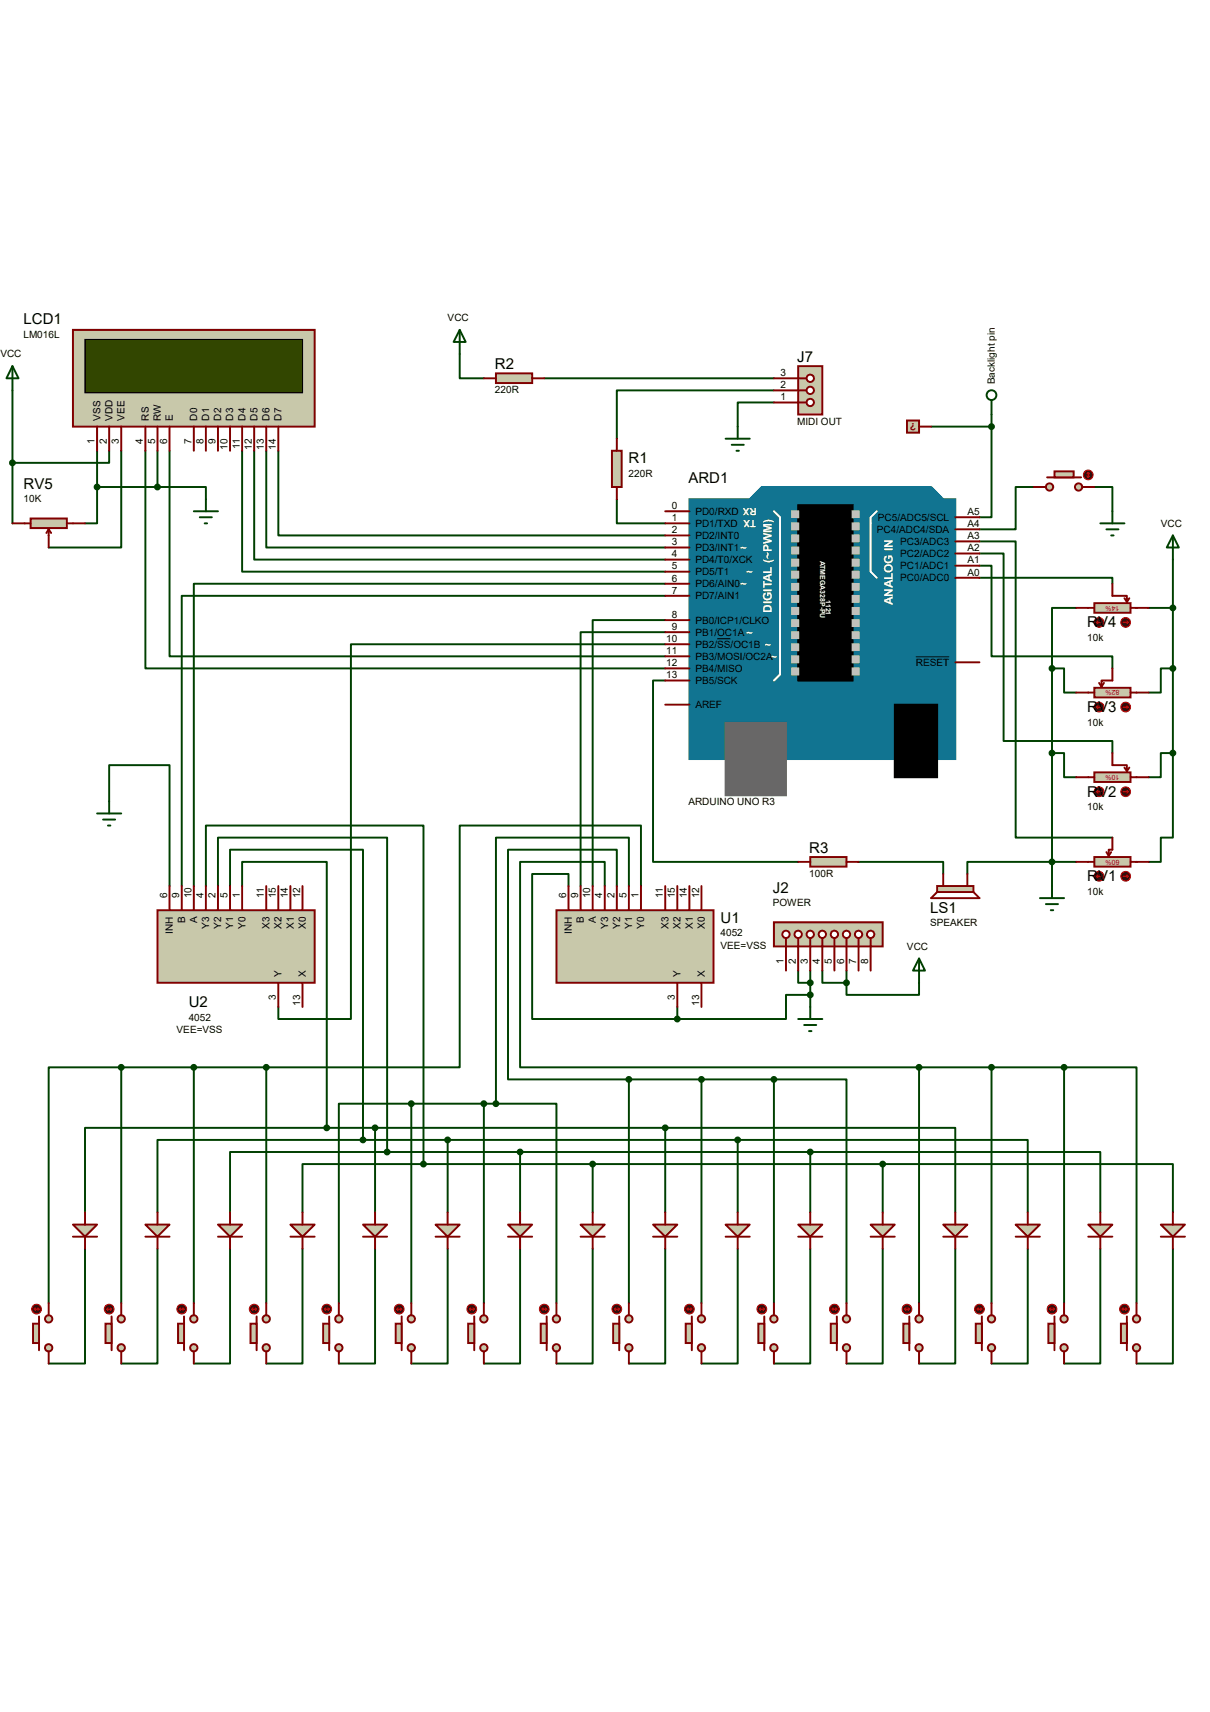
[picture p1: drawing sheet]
<svg xmlns="http://www.w3.org/2000/svg" width="210mm" height="297mm" viewBox="0 0 210 297" stroke-linecap="round" stroke-linejoin="round" font-family="sans-serif">
<g fill="none" stroke="#004000" stroke-width=".34">
<path d="M2.2 67.7v23.1M16.8 78.2v6.3M18.9 78.2v2.1h-16.7M21 78.2v16.8h-12.6M25.2 78.2v37.8h90.2M27.3 78.2v6.3M29.4 78.2v35.7h86M42 78.2v21h73.4M44.1 78.2v18.9h71.3M46.2 78.2v16.8h69.2M48.3 78.2v14.7h67.1M79.8 61.4v4.2h4.2"/>
<path d="M94.4 65.6h39.9M134.3 67.7h-27.3v8.4M134.3 69.8h-6.3v4.2M161.6 74h10.5M172.1 74v15.7h-2.1M172.1 71.9v2.1M16.8 84.5h18.9v2.1M16.8 84.5v6.3h-2M107 86.6v4.2h8.4M170 98.1h2.1v15.8h20.9v2.1M170 96h4.2v32.6h18.8v2.1M170 93.9h6.3v51.4h16.7"/>
<path d="M179.4 84.5h-3.1v7.3h-6.3M189.9 84.5h3.1v4.2M203.5 97.1v18.9M115.4 107.6h-12.6v46.1M115.4 109.7h-14.6v44M115.4 101.3h-81.8v52.4M115.4 103.4h-83.9v50.3M115.4 111.8h-54.5v65h-12.6v-2.1M115.4 118.1h-2.1v31.4h25.2M170 100.2h23v1.1M186.8 105.5h-4.2v10.5M199.3 105.5h4.2"/>
<path d="M18.9 139v-6.2h10.5v20.9M182.6 130.7v23M182.6 130.7h2.1v4.2h2.1M186.8 120.2h-2.1v-4.2h-2.1v14.7M199.3 120.2h2.1v-4.2h2.1v14.7M203.5 130.7h-2.1v4.2h-2.1M203.5 130.7v14.6h-2.1v4.2h-2.1M35.7 153.7v-10.5h37.8v58.8M37.8 153.7v-8.4h29.4v54.6M39.9 153.7v-6.3h23.1v50.4M42 153.7v-4.2h14.7v46.2M98.7 153.7v-2.1h-6.3v25.2h25.1"/>
<path d="M104.9 153.7v-4.2h-14.6v35.7h69.2M107 153.7v-6.3h-18.8v39.9h33.5M109.1 153.7v-8.4h-23v46.2M111.2 153.7v-10.5h-31.4v42h-33.6M149 149.5h14.7v2.1M186.8 149.5h-18.9v2.1M117.5 174.7v2.1M138.5 168.4v2.1h2.1M140.6 168.4v6.3M140.6 172.6h-4.2v4.2h-18.9M142.7 168.4v2.1h4.2M146.9 168.4v2.1"/>
<path d="M146.9 170.5v2.1h12.6v-2.1M21 185.2h-12.6v40.9M33.6 185.2h-12.6v40.9M46.2 185.2h-12.6v40.9M46.2 185.2v40.9M56.7 195.7h8.4M56.7 195.7h-41.9v14.7M63 197.8h-35.7v12.6M63 197.8h14.7M67.2 199.9h23.1M67.2 199.9h-27.3v10.5M71.4 191.5h-12.6v34.6"/>
<path d="M77.7 197.8v12.6M77.7 197.8h50.3v12.6M84 191.5v34.6M84 191.5h-12.6v34.6M84 191.5h2.1M86.1 191.5h10.5v34.6M109.1 187.3v38.8M115.4 195.7h-50.3v14.7M115.4 195.7h50.4v14.7M115.4 195.7v14.7M121.7 187.3v38.8M121.7 187.3h12.6"/>
<path d="M128 197.8h50.4v12.6M134.3 187.3h12.6v38.8M134.3 187.3v38.8M140.6 199.9h-50.3v10.5M140.6 199.9h50.3v10.5M140.6 199.9v10.5M172.1 185.2h12.6M172.1 185.2v40.9M172.1 185.2h-12.6v40.9M184.7 185.2v40.9M184.7 185.2h12.5v40.9M14.8 216.7v19.9h-6.4"/>
<path d="M27.3 216.7v19.9h-6.3M39.9 216.7v19.9h-6.3M52.5 216.7v19.9h-6.3M65.1 216.7v19.9h-6.3M73.5 202h-21v8.4M73.5 202h29.3M77.7 216.7v19.9h-6.3M90.3 216.7v19.9h-6.3M102.8 216.7v19.9h-6.2M102.8 202h50.4v8.4M102.8 202v8.4M115.4 216.7v19.9h-6.3"/>
<path d="M128 216.7v19.9h-6.3M140.6 216.7v19.9h-6.3M153.2 216.7v19.9h-6.3M153.2 202h50.3v8.4M165.8 216.7v19.9h-6.3M178.4 216.7v19.9h-6.3M190.9 216.7v19.9h-6.2M203.5 216.7v19.9h-6.3"/>
</g>
<g fill="#117491" stroke="#117491" stroke-width=".34">
<path d="M132.2 84.5h29.4l2.1 2.1h-33.6z"/>
<path d="M119.6 86.6h46.2v45.1h-46.2z"/>
</g>
<path d="M125.9 125.4h10.5v12.6h-10.5z" fill="#686767" stroke="#686767" stroke-width=".34"/>
<path d="M138.5 87.7h9.5v30.4h-9.5zM155.3 122.3h7.3v12.6h-7.3z" fill="#000" stroke="#000" stroke-width=".34"/>
<path d="M134.3 88.7l1.1 1v27.3l-1.1 1.1M152.1 88.7l-1 1v9.5l1 1" fill="none" stroke="#fff" stroke-width=".34"/>
<g fill="#c0c0c0" stroke="#c0c0c0" stroke-width=".34">
<path d="M137.5 116h1v1h-1z"/>
<path d="M137.5 113.9h1v1h-1z"/>
<path d="M137.5 111.8h1v1h-1z"/>
<path d="M137.5 109.7h1v1h-1z"/>
<path d="M137.5 107.6h1v1h-1z"/>
<path d="M137.5 105.5h1v1h-1z"/>
<path d="M137.5 103.4h1v1h-1z"/>
<path d="M137.5 101.3h1v1h-1z"/>
<path d="M137.5 99.2h1v1h-1z"/>
<path d="M137.5 97.1h1v1h-1z"/>
<path d="M137.5 95h1v1h-1z"/>
<path d="M137.5 92.9h1v1h-1z"/>
<path d="M137.5 90.8h1v1h-1z"/>
<path d="M137.5 88.7h1v1h-1z"/>
<path d="M148 116h1v1h-1z"/>
<path d="M148 113.9h1v1h-1z"/>
<path d="M148 111.8h1v1h-1z"/>
<path d="M148 109.7h1v1h-1z"/>
<path d="M148 107.6h1v1h-1z"/>
<path d="M148 105.5h1v1h-1z"/>
<path d="M148 103.4h1v1h-1z"/>
<path d="M148 101.3h1v1h-1z"/>
<path d="M148 99.2h1v1h-1z"/>
<path d="M148 97.1h1v1h-1z"/>
<path d="M148 95h1v1h-1z"/>
<path d="M148 92.9h1v1h-1z"/>
<path d="M148 90.8h1v1h-1z"/>
<path d="M148 88.7h1v1h-1z"/>
</g>
<g fill="none" stroke="#800000" stroke-width=".34">
<path d="M115.4 88.7h4.2M115.4 90.8h4.2M115.4 92.9h4.2M115.4 95h4.2M115.4 97.1h4.2M115.4 99.2h4.2M165.8 89.7h4.2M165.8 91.8h4.2M165.8 93.9h4.2M165.8 96h4.2M165.8 98.1h4.2M115.4 101.3h4.2"/>
<path d="M115.4 103.4h4.2M115.4 107.6h4.2M115.4 109.7h4.2M115.4 111.8h4.2M115.4 113.9h4.2M115.4 116h4.2M115.4 118.1h4.2M165.8 100.2h4.2M165.8 114.9h4.2M115.4 122.3h4.2"/>
</g>
<path d="M124.4 110.8h2.4M158.9 114h5.8" fill="none" stroke="#000" stroke-width=".17"/>
<path d="M96.6 157.9h27.2v12.6h-27.2z" fill="#c8c8aa" stroke="#800000" stroke-width=".34"/>
<g fill="none" stroke="#800000" stroke-width=".34">
<path d="M98.7 153.7v4.2M100.8 153.7v4.2M102.8 153.7v4.2M104.9 153.7v4.2M107 153.7v4.2M109.1 153.7v4.2M111.2 153.7v4.2M115.4 153.7v4.2M117.5 153.7v4.2M119.6 153.7v4.2M121.7 153.7v4.2M117.5 170.5v4.2"/>
<path d="M121.7 170.5v4.2"/>
</g>
<path d="M27.3 157.9h27.3v12.6h-27.3z" fill="#c8c8aa" stroke="#800000" stroke-width=".34"/>
<g fill="none" stroke="#800000" stroke-width=".34">
<path d="M29.4 153.7v4.2M31.5 153.7v4.2M33.6 153.7v4.2M35.7 153.7v4.2M37.8 153.7v4.2M39.9 153.7v4.2M42 153.7v4.2M46.2 153.7v4.2M48.3 153.7v4.2M50.4 153.7v4.2M52.5 153.7v4.2M48.3 170.5v4.2"/>
<path d="M52.5 170.5v4.2"/>
</g>
<path d="M106.2 78.2h1.7v6.3h-1.7z" fill="#c8c8aa" stroke="#800000" stroke-width=".34"/>
<path d="M107 76.1v2.1M107 84.5v2.1" fill="none" stroke="#800000" stroke-width=".34"/>
<path d="M86.1 64.8h6.3v1.7h-6.3z" fill="#c8c8aa" stroke="#800000" stroke-width=".34"/>
<path d="M84 65.6h2.1M92.4 65.6h2" fill="none" stroke="#800000" stroke-width=".34"/>
<path d="M134.3 160h18.9v4.2h-18.9z" fill="#c8c8aa" stroke="#800000" stroke-width=".34"/>
<path d="M136.4 162.8v1.4" fill="none" stroke="#800000" stroke-width=".34"/>
<circle cx="136.4" cy="162.1" r=".64" fill="#fff" stroke="#800000" stroke-width=".34"/>
<path d="M138.5 162.8v1.4" fill="none" stroke="#800000" stroke-width=".34"/>
<circle cx="138.5" cy="162.1" r=".64" fill="#fff" stroke="#800000" stroke-width=".34"/>
<path d="M140.6 162.8v1.4" fill="none" stroke="#800000" stroke-width=".34"/>
<circle cx="140.6" cy="162.1" r=".64" fill="#fff" stroke="#800000" stroke-width=".34"/>
<path d="M142.7 162.8v1.4" fill="none" stroke="#800000" stroke-width=".34"/>
<circle cx="142.7" cy="162.1" r=".64" fill="#fff" stroke="#800000" stroke-width=".34"/>
<path d="M144.8 162.8v1.4" fill="none" stroke="#800000" stroke-width=".34"/>
<circle cx="144.8" cy="162.1" r=".64" fill="#fff" stroke="#800000" stroke-width=".34"/>
<path d="M146.9 162.8v1.4" fill="none" stroke="#800000" stroke-width=".34"/>
<circle cx="146.9" cy="162.1" r=".64" fill="#fff" stroke="#800000" stroke-width=".34"/>
<path d="M149 162.8v1.4" fill="none" stroke="#800000" stroke-width=".34"/>
<circle cx="149" cy="162.1" r=".64" fill="#fff" stroke="#800000" stroke-width=".34"/>
<path d="M151.1 162.8v1.4" fill="none" stroke="#800000" stroke-width=".34"/>
<circle cx="151.1" cy="162.1" r=".64" fill="#fff" stroke="#800000" stroke-width=".34"/>
<path d="M136.4 164.2v4.2M138.5 164.2v4.2M140.6 164.2v4.2M142.7 164.2v4.2M144.8 164.2v4.2M146.9 164.2v4.2M149 164.2v4.2M151.1 164.2v4.2" fill="none" stroke="#800000" stroke-width=".34"/>
<path d="M5.3 90h6.3v1.6h-6.3z" fill="#c8c8aa" stroke="#800000" stroke-width=".34"/>
<path d="M2.2 90.8h3.1M8.4 91.8l-.4 .7M8.4 91.8l.5 .7M8.4 91.8v3.2M11.6 90.8h3.2" fill="none" stroke="#800000" stroke-width=".34"/>
<path d="M2.2 63.5v4.2M2.2 63.5l1 2.1h-2.1zM18.9 139v2.1M16.8 141.1h4.2M17.9 142.2h2.1M18.7 143.2h.5" fill="none" stroke="#004000" stroke-width=".34"/>
<path d="M189.9 104.6h6.3v1.7h-6.3z" fill="#c8c8aa" stroke="#800000" stroke-width=".34"/>
<path d="M186.8 105.5h3.1M193 101.3v2.1h2.6v1M195.1 103.8l.5 .6M196 103.8l-.4 .6M196.2 105.5h3.1" fill="none" stroke="#800000" stroke-width=".34"/>
<circle cx="190.7" cy="108" r=".85" fill="#400000" stroke="#f00" stroke-width=".17"/>
<path d="M190.3 108l.2 .2M190.3 108h.9M190.5 107.8l-.2 .2" fill="none" stroke="#f00" stroke-width=".17"/>
<circle cx="195.3" cy="108" r=".85" fill="#400000" stroke="#f00" stroke-width=".17"/>
<path d="M194.9 108h.9M195.6 107.8l.2 .2M195.8 108l-.2 .2" fill="none" stroke="#f00" stroke-width=".17"/>
<path d="M189.9 119.3h6.3v1.7h-6.3z" fill="#c8c8aa" stroke="#800000" stroke-width=".34"/>
<path d="M190.7 118.5l.5 .6M191.6 118.5l-.4 .6M193 116v2.1h-1.8v1M186.8 120.2h3.1M196.2 120.2h3.1" fill="none" stroke="#800000" stroke-width=".34"/>
<circle cx="190.7" cy="122.7" r=".85" fill="#400000" stroke="#f00" stroke-width=".17"/>
<path d="M190.3 122.7l.2 .2M190.3 122.7h.9M190.5 122.5l-.2 .2" fill="none" stroke="#f00" stroke-width=".17"/>
<circle cx="195.3" cy="122.7" r=".85" fill="#400000" stroke="#f00" stroke-width=".17"/>
<path d="M194.9 122.7h.9M195.6 122.5l.2 .2M195.8 122.7l-.2 .2" fill="none" stroke="#f00" stroke-width=".17"/>
<path d="M189.9 134h6.3v1.7h-6.3z" fill="#c8c8aa" stroke="#800000" stroke-width=".34"/>
<path d="M186.8 134.9h3.1M193 130.7v2.1h2.6v1M195.1 133.2l.5 .6M196 133.2l-.4 .6M196.2 134.9h3.1" fill="none" stroke="#800000" stroke-width=".34"/>
<circle cx="190.7" cy="137.4" r=".85" fill="#400000" stroke="#f00" stroke-width=".17"/>
<path d="M190.3 137.4l.2 .2M190.3 137.4h.9M190.5 137.2l-.2 .2" fill="none" stroke="#f00" stroke-width=".17"/>
<circle cx="195.3" cy="137.4" r=".85" fill="#400000" stroke="#f00" stroke-width=".17"/>
<path d="M194.9 137.4h.9M195.6 137.2l.2 .2M195.8 137.4l-.2 .2" fill="none" stroke="#f00" stroke-width=".17"/>
<path d="M189.9 148.7h6.3v1.7h-6.3z" fill="#c8c8aa" stroke="#800000" stroke-width=".34"/>
<path d="M186.8 149.5h3.1M192 147.8l.4 .7M192.8 147.8l-.4 .7M193 145.3v2.1h-.6v1.1M196.2 149.5h3.1" fill="none" stroke="#800000" stroke-width=".34"/>
<circle cx="190.7" cy="152" r=".85" fill="#400000" stroke="#f00" stroke-width=".17"/>
<path d="M190.3 152l.2 .3M190.3 152h.9M190.5 151.8l-.2 .2" fill="none" stroke="#f00" stroke-width=".17"/>
<circle cx="195.3" cy="152" r=".85" fill="#400000" stroke="#f00" stroke-width=".17"/>
<path d="M194.9 152h.9M195.6 151.8l.2 .2M195.8 152l-.2 .3" fill="none" stroke="#f00" stroke-width=".17"/>
<path d="M203.5 92.9v4.2M203.5 92.9l1.1 2.1h-2.1zM180.5 155.8h4.2M181.5 156.9h2.1M182.4 157.9h.4M182.6 153.7v2.1M138.5 176.8h4.2M139.6 177.8h2M140.4 178.9h.4M140.6 174.7v2.1M159.5 166.3l1 2.1h-2.1zM159.5 166.3v4.2" fill="none" stroke="#004000" stroke-width=".34"/>
<g fill="#004000" stroke="#004000" stroke-width=".34">
<circle cx="182.6" cy="116" r=".43"/>
<circle cx="182.6" cy="130.7" r=".43"/>
<circle cx="203.5" cy="116" r=".43"/>
<circle cx="203.5" cy="130.7" r=".43"/>
<circle cx="140.6" cy="170.5" r=".43"/>
<circle cx="146.9" cy="170.5" r=".43"/>
</g>
<path d="M138.5 63.5h4.2v8.4h-4.2z" fill="#c8c8aa" stroke="#800000" stroke-width=".34"/>
<path d="M138.5 69.8h1.5" fill="none" stroke="#800000" stroke-width=".34"/>
<circle cx="140.6" cy="69.8" r=".64" fill="#fff" stroke="#800000" stroke-width=".34"/>
<path d="M138.5 67.7h1.5" fill="none" stroke="#800000" stroke-width=".34"/>
<circle cx="140.6" cy="67.7" r=".64" fill="#fff" stroke="#800000" stroke-width=".34"/>
<path d="M138.5 65.6h1.5" fill="none" stroke="#800000" stroke-width=".34"/>
<circle cx="140.6" cy="65.6" r=".64" fill="#fff" stroke="#800000" stroke-width=".34"/>
<path d="M134.3 69.8h4.2M134.3 67.7h4.2M134.3 65.6h4.2" fill="none" stroke="#800000" stroke-width=".34"/>
<path d="M140.6 148.7h6.3v1.7h-6.3z" fill="#c8c8aa" stroke="#800000" stroke-width=".34"/>
<path d="M138.5 149.5h2.1M146.9 149.5h2.1" fill="none" stroke="#800000" stroke-width=".34"/>
<path d="M79.8 57.2l1 2.1h-2.1zM79.8 57.2v4.2M33.6 88.7h4.2M34.7 89.7h2.1M35.5 90.8h.4M35.7 86.6v2.1" fill="none" stroke="#004000" stroke-width=".34"/>
<g fill="#004000" stroke="#004000" stroke-width=".34">
<circle cx="182.6" cy="149.5" r=".43"/>
<circle cx="203.5" cy="105.5" r=".43"/>
</g>
<path d="M12.7 57.2h41.9v16.8h-41.9z" fill="#c8c8aa" stroke="#800000" stroke-width=".34"/>
<path d="M14.8 58.9h37.7v9.2h-37.7z" fill="#324600" stroke="#000" stroke-width=".21"/>
<g fill="none" stroke="#800000" stroke-width=".34">
<path d="M16.8 74v4.2M18.9 74v4.2M21 74v4.2M25.2 74v4.2M27.3 74v4.2M29.4 74v4.2M33.6 74v4.2M35.7 74v4.2M37.8 74v4.2M39.9 74v4.2M42 74v4.2M44.1 74v4.2"/>
<path d="M46.2 74v4.2M48.3 74v4.2"/>
</g>
<g fill="#004000" stroke="#004000" stroke-width=".34">
<circle cx="27.3" cy="84.5" r=".43"/>
<circle cx="16.8" cy="84.5" r=".43"/>
<circle cx="2.2" cy="80.3" r=".43"/>
</g>
<path d="M125.9 76.1h4.2M127 77.2h2.1M127.8 78.2h.4M128 74v2.1" fill="none" stroke="#004000" stroke-width=".34"/>
<path d="M162.6 153.7h6.3v1.1h-6.3z" fill="#c8c8aa" stroke="#800000" stroke-width=".34"/>
<path d="M162.6 154.8l-1 1h8.4l-1.1-1M163.7 151.6v2.1M167.9 151.6v2.1" fill="none" stroke="#800000" stroke-width=".34"/>
<g fill="#c8c8aa" stroke="#800000" stroke-width=".34">
<circle cx="8.4" cy="228.8" r=".64"/>
<circle cx="8.4" cy="233.8" r=".64"/>
</g>
<path d="M6.8 228.4v5.9" fill="none" stroke="#800000" stroke-width=".34"/>
<path d="M5.7 229.7h1.1v3.3h-1.1z" fill="#c8c8aa" stroke="#800000" stroke-width=".34"/>
<path d="M8.4 226.1v2.1M8.4 234.5v2.1" fill="none" stroke="#800000" stroke-width=".34"/>
<circle cx="6.3" cy="227.1" r=".85" fill="#400000" stroke="#f00" stroke-width=".17"/>
<path d="M5.9 227.1h.9M6.1 226.9l-.2 .2 .2 .3M6.6 226.9l.2 .2M6.8 227.1l-.2 .3" fill="none" stroke="#f00" stroke-width=".17"/>
<g fill="#c8c8aa" stroke="#800000" stroke-width=".34">
<circle cx="21" cy="228.8" r=".64"/>
<circle cx="21" cy="233.8" r=".64"/>
</g>
<path d="M19.4 228.4v5.9" fill="none" stroke="#800000" stroke-width=".34"/>
<path d="M18.3 229.7h1.1v3.3h-1.1z" fill="#c8c8aa" stroke="#800000" stroke-width=".34"/>
<path d="M21 226.1v2.1M21 234.5v2.1" fill="none" stroke="#800000" stroke-width=".34"/>
<circle cx="18.9" cy="227.1" r=".85" fill="#400000" stroke="#f00" stroke-width=".17"/>
<path d="M18.5 227.1h.9M18.7 226.9l-.2 .2 .2 .3M19.2 226.9l.2 .2M19.4 227.1l-.2 .3" fill="none" stroke="#f00" stroke-width=".17"/>
<g fill="#c8c8aa" stroke="#800000" stroke-width=".34">
<circle cx="33.6" cy="228.8" r=".64"/>
<circle cx="33.6" cy="233.8" r=".64"/>
</g>
<path d="M31.9 228.4v5.9" fill="none" stroke="#800000" stroke-width=".34"/>
<path d="M30.9 229.7h1v3.3h-1z" fill="#c8c8aa" stroke="#800000" stroke-width=".34"/>
<path d="M33.6 226.1v2.1M33.6 234.5v2.1" fill="none" stroke="#800000" stroke-width=".34"/>
<circle cx="31.5" cy="227.1" r=".85" fill="#400000" stroke="#f00" stroke-width=".17"/>
<path d="M31.1 227.1h.8M31.3 226.9l-.2 .2 .2 .3M31.7 226.9l.2 .2M31.9 227.1l-.2 .3" fill="none" stroke="#f00" stroke-width=".17"/>
<g fill="#c8c8aa" stroke="#800000" stroke-width=".34">
<circle cx="46.2" cy="228.8" r=".64"/>
<circle cx="46.2" cy="233.8" r=".64"/>
</g>
<path d="M44.5 228.4v5.9" fill="none" stroke="#800000" stroke-width=".34"/>
<path d="M43.5 229.7h1v3.3h-1z" fill="#c8c8aa" stroke="#800000" stroke-width=".34"/>
<path d="M46.2 226.1v2.1M46.2 234.5v2.1" fill="none" stroke="#800000" stroke-width=".34"/>
<circle cx="44.1" cy="227.1" r=".85" fill="#400000" stroke="#f00" stroke-width=".17"/>
<path d="M43.7 227.1h.8M43.9 226.9l-.2 .2 .2 .3M44.3 226.9l.2 .2M44.5 227.1l-.2 .3" fill="none" stroke="#f00" stroke-width=".17"/>
<g fill="#c8c8aa" stroke="#800000" stroke-width=".34">
<circle cx="58.8" cy="228.8" r=".64"/>
<circle cx="58.8" cy="233.8" r=".64"/>
</g>
<path d="M57.1 228.4v5.9" fill="none" stroke="#800000" stroke-width=".34"/>
<path d="M56.1 229.7h1v3.3h-1z" fill="#c8c8aa" stroke="#800000" stroke-width=".34"/>
<path d="M58.8 226.1v2.1M58.8 234.5v2.1" fill="none" stroke="#800000" stroke-width=".34"/>
<circle cx="56.7" cy="227.1" r=".85" fill="#400000" stroke="#f00" stroke-width=".17"/>
<path d="M56.3 227.1h.8M56.5 226.9l-.2 .2 .2 .3M56.9 226.9l.2 .2M57.1 227.1l-.2 .3" fill="none" stroke="#f00" stroke-width=".17"/>
<g fill="#c8c8aa" stroke="#800000" stroke-width=".34">
<circle cx="71.4" cy="228.8" r=".64"/>
<circle cx="71.4" cy="233.8" r=".64"/>
</g>
<path d="M69.7 228.4v5.9" fill="none" stroke="#800000" stroke-width=".34"/>
<path d="M68.7 229.7h1v3.3h-1z" fill="#c8c8aa" stroke="#800000" stroke-width=".34"/>
<path d="M71.4 226.1v2.1M71.4 234.5v2.1" fill="none" stroke="#800000" stroke-width=".34"/>
<circle cx="69.3" cy="227.1" r=".85" fill="#400000" stroke="#f00" stroke-width=".17"/>
<path d="M68.9 227.1h.8M69.1 226.9l-.2 .2 .2 .3M69.5 226.9l.2 .2M69.7 227.1l-.2 .3" fill="none" stroke="#f00" stroke-width=".17"/>
<g fill="#c8c8aa" stroke="#800000" stroke-width=".34">
<circle cx="84" cy="228.8" r=".64"/>
<circle cx="84" cy="233.8" r=".64"/>
</g>
<path d="M82.3 228.4v5.9" fill="none" stroke="#800000" stroke-width=".34"/>
<path d="M81.2 229.7h1.1v3.3h-1.1z" fill="#c8c8aa" stroke="#800000" stroke-width=".34"/>
<path d="M84 226.1v2.1M84 234.5v2.1" fill="none" stroke="#800000" stroke-width=".34"/>
<circle cx="81.9" cy="227.1" r=".85" fill="#400000" stroke="#f00" stroke-width=".17"/>
<path d="M81.4 227.1h.9M81.7 226.9l-.3 .2 .3 .3M82.1 226.9l.2 .2M82.3 227.1l-.2 .3" fill="none" stroke="#f00" stroke-width=".17"/>
<g fill="#c8c8aa" stroke="#800000" stroke-width=".34">
<circle cx="96.6" cy="228.8" r=".64"/>
<circle cx="96.6" cy="233.8" r=".64"/>
</g>
<path d="M94.9 228.4v5.9" fill="none" stroke="#800000" stroke-width=".34"/>
<path d="M93.8 229.7h1.1v3.3h-1.1z" fill="#c8c8aa" stroke="#800000" stroke-width=".34"/>
<path d="M96.6 226.1v2.1M96.6 234.5v2.1" fill="none" stroke="#800000" stroke-width=".34"/>
<circle cx="94.4" cy="227.1" r=".85" fill="#400000" stroke="#f00" stroke-width=".17"/>
<path d="M94 227.1h.9M94.3 226.9l-.3 .2 .3 .3M94.7 226.9l.2 .2M94.9 227.1l-.2 .3" fill="none" stroke="#f00" stroke-width=".17"/>
<g fill="#c8c8aa" stroke="#800000" stroke-width=".34">
<circle cx="109.1" cy="228.8" r=".64"/>
<circle cx="109.1" cy="233.8" r=".64"/>
</g>
<path d="M107.5 228.4v5.9" fill="none" stroke="#800000" stroke-width=".34"/>
<path d="M106.4 229.7h1.1v3.3h-1.1z" fill="#c8c8aa" stroke="#800000" stroke-width=".34"/>
<path d="M109.1 226.1v2.1M109.1 234.5v2.1" fill="none" stroke="#800000" stroke-width=".34"/>
<circle cx="107" cy="227.1" r=".85" fill="#400000" stroke="#f00" stroke-width=".17"/>
<path d="M106.6 227.1h.9M106.8 226.9l-.2 .2 .2 .3M107.3 226.9l.2 .2M107.5 227.1l-.2 .3" fill="none" stroke="#f00" stroke-width=".17"/>
<g fill="#c8c8aa" stroke="#800000" stroke-width=".34">
<circle cx="121.7" cy="228.8" r=".64"/>
<circle cx="121.7" cy="233.8" r=".64"/>
</g>
<path d="M120.1 228.4v5.9" fill="none" stroke="#800000" stroke-width=".34"/>
<path d="M119 229.7h1.1v3.3h-1.1z" fill="#c8c8aa"/>
<path d="M119 229.7h1.1v3.3h-1.1zM121.7 226.1v2.1M121.7 234.5v2.1" fill="none" stroke="#800000" stroke-width=".34"/>
<circle cx="119.6" cy="227.1" r=".85" fill="#400000" stroke="#f00" stroke-width=".17"/>
<path d="M119.2 227.1h.9M119.4 226.9l-.2 .2 .2 .3M119.8 226.9l.3 .2M120.1 227.1l-.3 .3" fill="none" stroke="#f00" stroke-width=".17"/>
<g fill="#c8c8aa" stroke="#800000" stroke-width=".34">
<circle cx="134.3" cy="228.8" r=".64"/>
<circle cx="134.3" cy="233.8" r=".64"/>
</g>
<path d="M132.6 228.4v5.9" fill="none" stroke="#800000" stroke-width=".34"/>
<path d="M131.6 229.7h1v3.3h-1z" fill="#c8c8aa" stroke="#800000" stroke-width=".34"/>
<path d="M134.3 226.1v2.1M134.3 234.5v2.1" fill="none" stroke="#800000" stroke-width=".34"/>
<circle cx="132.2" cy="227.1" r=".85" fill="#400000" stroke="#f00" stroke-width=".17"/>
<path d="M131.8 227.1h.8M132 226.9l-.2 .2 .2 .3M132.4 226.9l.2 .2M132.6 227.1l-.2 .3" fill="none" stroke="#f00" stroke-width=".17"/>
<g fill="#c8c8aa" stroke="#800000" stroke-width=".34">
<circle cx="146.9" cy="228.8" r=".64"/>
<circle cx="146.9" cy="233.8" r=".64"/>
</g>
<path d="M145.2 228.4v5.9" fill="none" stroke="#800000" stroke-width=".34"/>
<path d="M144.2 229.7h1v3.3h-1z" fill="#c8c8aa" stroke="#800000" stroke-width=".34"/>
<path d="M146.9 226.1v2.1M146.9 234.5v2.1" fill="none" stroke="#800000" stroke-width=".34"/>
<circle cx="144.8" cy="227.1" r=".85" fill="#400000" stroke="#f00" stroke-width=".17"/>
<path d="M144.4 227.1h.8M144.6 226.9l-.2 .2 .2 .3M145 226.9l.2 .2M145.2 227.1l-.2 .3" fill="none" stroke="#f00" stroke-width=".17"/>
<g fill="#c8c8aa" stroke="#800000" stroke-width=".34">
<circle cx="159.5" cy="228.8" r=".64"/>
<circle cx="159.5" cy="233.8" r=".64"/>
</g>
<path d="M157.8 228.4v5.9" fill="none" stroke="#800000" stroke-width=".34"/>
<path d="M156.8 229.7h1v3.3h-1z" fill="#c8c8aa" stroke="#800000" stroke-width=".34"/>
<path d="M159.5 226.1v2.1M159.5 234.5v2.1" fill="none" stroke="#800000" stroke-width=".34"/>
<circle cx="157.4" cy="227.1" r=".85" fill="#400000" stroke="#f00" stroke-width=".17"/>
<path d="M157 227.1h.8M157.2 226.9l-.2 .2 .2 .3M157.6 226.9l.2 .2M157.8 227.1l-.2 .3" fill="none" stroke="#f00" stroke-width=".17"/>
<g fill="#c8c8aa" stroke="#800000" stroke-width=".34">
<circle cx="172.1" cy="228.8" r=".64"/>
<circle cx="172.1" cy="233.8" r=".64"/>
</g>
<path d="M170.4 228.4v5.9" fill="none" stroke="#800000" stroke-width=".34"/>
<path d="M169.3 229.7h1.1v3.3h-1.1z" fill="#c8c8aa" stroke="#800000" stroke-width=".34"/>
<path d="M172.1 226.1v2.1M172.1 234.5v2.1" fill="none" stroke="#800000" stroke-width=".34"/>
<circle cx="170" cy="227.1" r=".85" fill="#400000" stroke="#f00" stroke-width=".17"/>
<path d="M169.5 227.1h.9M169.8 226.9l-.3 .2 .3 .3M170.2 226.9l.2 .2M170.4 227.1l-.2 .3" fill="none" stroke="#f00" stroke-width=".17"/>
<g fill="#c8c8aa" stroke="#800000" stroke-width=".34">
<circle cx="184.7" cy="228.8" r=".64"/>
<circle cx="184.7" cy="233.8" r=".64"/>
</g>
<path d="M183 228.4v5.9" fill="none" stroke="#800000" stroke-width=".34"/>
<path d="M181.9 229.7h1.1v3.3h-1.1z" fill="#c8c8aa" stroke="#800000" stroke-width=".34"/>
<path d="M184.7 226.1v2.1M184.7 234.5v2.1" fill="none" stroke="#800000" stroke-width=".34"/>
<circle cx="182.6" cy="227.1" r=".85" fill="#400000" stroke="#f00" stroke-width=".17"/>
<path d="M182.1 227.1h.9M182.4 226.9l-.3 .2 .3 .3M182.8 226.9l.2 .2M183 227.1l-.2 .3" fill="none" stroke="#f00" stroke-width=".17"/>
<g fill="#c8c8aa" stroke="#800000" stroke-width=".34">
<circle cx="197.2" cy="228.8" r=".64"/>
<circle cx="197.2" cy="233.8" r=".64"/>
</g>
<path d="M195.6 228.4v5.9" fill="none" stroke="#800000" stroke-width=".34"/>
<path d="M194.5 229.7h1.1v3.3h-1.1z" fill="#c8c8aa" stroke="#800000" stroke-width=".34"/>
<path d="M197.2 226.1v2.1M197.2 234.5v2.1" fill="none" stroke="#800000" stroke-width=".34"/>
<circle cx="195.1" cy="227.1" r=".85" fill="#400000" stroke="#f00" stroke-width=".17"/>
<path d="M194.7 227.1h.9M194.9 226.9l-.2 .2 .2 .3M195.3 226.9l.3 .2M195.6 227.1l-.3 .3" fill="none" stroke="#f00" stroke-width=".17"/>
<g fill="#004000" stroke="#004000" stroke-width=".34">
<circle cx="21" cy="185.2" r=".43"/>
<circle cx="33.6" cy="185.2" r=".43"/>
<circle cx="46.2" cy="185.2" r=".43"/>
<circle cx="71.4" cy="191.5" r=".43"/>
<circle cx="84" cy="191.5" r=".43"/>
<circle cx="109.1" cy="187.3" r=".43"/>
<circle cx="121.7" cy="187.3" r=".43"/>
<circle cx="134.3" cy="187.3" r=".43"/>
<circle cx="117.5" cy="176.8" r=".43"/>
<circle cx="140.6" cy="172.6" r=".43"/>
<circle cx="159.5" cy="185.2" r=".43"/>
<circle cx="172.1" cy="185.2" r=".43"/>
<circle cx="184.7" cy="185.2" r=".43"/>
</g>
<path d="M12.7 212.5h4.1l-2 2.1z" fill="#c8c8aa" stroke="#800000" stroke-width=".34"/>
<path d="M12.7 214.6h4.1M14.8 210.4v2.1M14.8 214.6v2.1" fill="none" stroke="#800000" stroke-width=".34"/>
<path d="M25.2 212.5h4.2l-2.1 2.1z" fill="#c8c8aa" stroke="#800000" stroke-width=".34"/>
<path d="M25.2 214.6h4.2M27.3 210.4v2.1M27.3 214.6v2.1" fill="none" stroke="#800000" stroke-width=".34"/>
<path d="M37.8 212.5h4.2l-2.1 2.1z" fill="#c8c8aa" stroke="#800000" stroke-width=".34"/>
<path d="M37.8 214.6h4.2M39.9 210.4v2.1M39.9 214.6v2.1" fill="none" stroke="#800000" stroke-width=".34"/>
<path d="M50.4 212.5h4.2l-2.1 2.1z" fill="#c8c8aa" stroke="#800000" stroke-width=".34"/>
<path d="M50.4 214.6h4.2M52.5 210.4v2.1M52.5 214.6v2.1" fill="none" stroke="#800000" stroke-width=".34"/>
<path d="M63 212.5h4.2l-2.1 2.1z" fill="#c8c8aa" stroke="#800000" stroke-width=".34"/>
<path d="M63 214.6h4.2M65.1 210.4v2.1M65.1 214.6v2.1" fill="none" stroke="#800000" stroke-width=".34"/>
<path d="M75.6 212.5h4.2l-2.1 2.1z" fill="#c8c8aa" stroke="#800000" stroke-width=".34"/>
<path d="M75.6 214.6h4.2M77.7 210.4v2.1M77.7 214.6v2.1" fill="none" stroke="#800000" stroke-width=".34"/>
<path d="M88.2 212.5h4.2l-2.1 2.1z" fill="#c8c8aa" stroke="#800000" stroke-width=".34"/>
<path d="M88.2 214.6h4.2M90.3 210.4v2.1M90.3 214.6v2.1" fill="none" stroke="#800000" stroke-width=".34"/>
<path d="M100.8 212.5h4.1l-2.1 2.1z" fill="#c8c8aa" stroke="#800000" stroke-width=".34"/>
<path d="M100.8 214.6h4.1M102.8 210.4v2.1M102.8 214.6v2.1" fill="none" stroke="#800000" stroke-width=".34"/>
<path d="M113.3 212.5h4.2l-2.1 2.1z" fill="#c8c8aa" stroke="#800000" stroke-width=".34"/>
<path d="M113.3 214.6h4.2M115.4 210.4v2.1M115.4 214.6v2.1" fill="none" stroke="#800000" stroke-width=".34"/>
<path d="M125.9 212.5h4.2l-2.1 2.1z" fill="#c8c8aa" stroke="#800000" stroke-width=".34"/>
<path d="M125.9 214.6h4.2M128 210.4v2.1M128 214.6v2.1" fill="none" stroke="#800000" stroke-width=".34"/>
<path d="M138.5 212.5h4.2l-2.1 2.1z" fill="#c8c8aa" stroke="#800000" stroke-width=".34"/>
<path d="M138.5 214.6h4.2M140.6 210.4v2.1M140.6 214.6v2.1" fill="none" stroke="#800000" stroke-width=".34"/>
<path d="M151.1 212.5h4.2l-2.1 2.1z" fill="#c8c8aa" stroke="#800000" stroke-width=".34"/>
<path d="M151.1 214.6h4.2M153.2 210.4v2.1M153.2 214.6v2.1" fill="none" stroke="#800000" stroke-width=".34"/>
<path d="M163.7 212.5h4.2l-2.1 2.1z" fill="#c8c8aa" stroke="#800000" stroke-width=".34"/>
<path d="M163.7 214.6h4.2M165.8 210.4v2.1M165.8 214.6v2.1" fill="none" stroke="#800000" stroke-width=".34"/>
<path d="M176.3 212.5h4.2l-2.1 2.1z" fill="#c8c8aa" stroke="#800000" stroke-width=".34"/>
<path d="M176.3 214.6h4.2M178.4 210.4v2.1M178.4 214.6v2.1" fill="none" stroke="#800000" stroke-width=".34"/>
<path d="M188.8 212.5h4.2l-2.1 2.1z" fill="#c8c8aa" stroke="#800000" stroke-width=".34"/>
<path d="M188.8 214.6h4.2M190.9 210.4v2.1M190.9 214.6v2.1" fill="none" stroke="#800000" stroke-width=".34"/>
<path d="M201.4 212.5h4.2l-2.1 2.1z" fill="#c8c8aa" stroke="#800000" stroke-width=".34"/>
<path d="M201.4 214.6h4.2M203.5 210.4v2.1M203.5 214.6v2.1" fill="none" stroke="#800000" stroke-width=".34"/>
<g fill="#004000" stroke="#004000" stroke-width=".34">
<circle cx="65.1" cy="195.7" r=".43"/>
<circle cx="115.4" cy="195.7" r=".43"/>
<circle cx="128" cy="197.8" r=".43"/>
<circle cx="77.7" cy="197.8" r=".43"/>
<circle cx="90.3" cy="199.9" r=".43"/>
<circle cx="140.6" cy="199.9" r=".43"/>
<circle cx="153.2" cy="202" r=".43"/>
<circle cx="102.8" cy="202" r=".43"/>
<circle cx="56.7" cy="195.7" r=".43"/>
<circle cx="63" cy="197.8" r=".43"/>
<circle cx="67.2" cy="199.9" r=".43"/>
<circle cx="73.5" cy="202" r=".43"/>
<circle cx="86.1" cy="191.5" r=".43"/>
</g>
<g fill="#c8c8aa" stroke="#800000" stroke-width=".34">
<circle cx="187.2" cy="84.5" r=".64"/>
<circle cx="182.1" cy="84.5" r=".64"/>
</g>
<path d="M181.7 82.8h5.9" fill="none" stroke="#800000" stroke-width=".34"/>
<path d="M183 81.8h3.3v1h-3.3z" fill="#c8c8aa" stroke="#800000" stroke-width=".34"/>
<path d="M179.4 84.5h2.1M187.8 84.5h2.1" fill="none" stroke="#800000" stroke-width=".34"/>
<circle cx="188.8" cy="82.4" r=".85" fill="#400000" stroke="#f00" stroke-width=".17"/>
<path d="M188.6 82.6l.2 .2M188.6 82.2l.2-.2 .3 .2M188.8 82v.8M189.1 82.6l-.3 .2" fill="none" stroke="#f00" stroke-width=".17"/>
<g fill="none" stroke="#004000" stroke-width=".34">
<path d="M172.1 69.4v2.5M190.9 90.8h4.2M192 91.8h2.1M192.8 92.9h.5M193 88.7v2.1"/>
<circle cx="172.1" cy="68.6" r=".85"/>
</g>
<path d="M157.4 73h2.1v2.1h-2.1z" fill="#c8c8aa" stroke="#800000" stroke-width=".34"/>
<path d="M159.5 74h2.1" fill="none" stroke="#800000" stroke-width=".34"/>
<circle cx="172.1" cy="74" r=".43" fill="#004000" stroke="#004000" stroke-width=".34"/>
<g font-size="2.6">
<text x="4.1" y="56.3">LCD1</text>
<text x="85.9" y="64.1">R2</text>
<text x="138.3" y="62.8">J7</text>
<text x="109.1" y="80.4">R1</text>
<text x="119.5" y="83.8">ARD1</text>
<text x="4.1" y="84.8">RV5</text>
<text x="188.7" y="108.8">RV4</text>
<text x="188.7" y="123.5">RV3</text>
<text x="188.7" y="138.2">RV2</text>
<text x="140.4" y="148">R3</text>
<text x="134.1" y="154.9">J2</text>
<text x="188.7" y="152.9">RV1</text>
<text x="125" y="160.1">U1</text>
<text x="161.4" y="158.3">LS1</text>
<text x="32.7" y="174.8">U2</text>
</g>
<g font-size="2.1" fill="#fff">
<text x="133.9" y="106.3" transform="rotate(-90 133.9 106.3)">DIGITAL (~PWM)</text>
<text x="154.9" y="105" transform="rotate(-90 154.9 105)">ANALOG IN</text>
</g>
<g font-size="1.9" fill="#fff">
<text x="129.6" y="94.4" transform="rotate(-180 129.6 94.4)">~</text>
<text x="129.6" y="100.6" transform="rotate(-180 129.6 100.6)">~</text>
<text x="130.7" y="98.6" transform="rotate(-180 130.7 98.6)">~</text>
<text x="130.7" y="109.1" transform="rotate(-180 130.7 109.1)">~</text>
<text x="133.8" y="111.1" transform="rotate(-180 133.8 111.1)">~</text>
<text x="134.9" y="113.2" transform="rotate(-180 134.9 113.2)">~</text>
</g>
<g font-size="1.7">
<text x="4.1" y="58.6">LM016L</text>
<text x="77.7" y="55.7">VCC</text>
<text x=".1" y="62">VCC</text>
<text x="135.4" y="65.3">3</text>
<text x="85.9" y="68.2">220R</text>
<text x="135.4" y="69.4">1</text>
<text x="135.4" y="67.4">2</text>
<text x="172.6" y="66.7" transform="rotate(-90 172.6 66.7)">Backlight pin</text>
<text x="16.4" y="77.1" transform="rotate(-90 16.4 77.1)">1</text>
<text x="17.4" y="73" transform="rotate(-90 17.4 73)">VSS</text>
<text x="18.5" y="77.1" transform="rotate(-90 18.5 77.1)">2</text>
<text x="19.5" y="73" transform="rotate(-90 19.5 73)">VDD</text>
<text x="20.6" y="77.1" transform="rotate(-90 20.6 77.1)">3</text>
<text x="21.6" y="73" transform="rotate(-90 21.6 73)">VEE</text>
<text x="24.8" y="77.1" transform="rotate(-90 24.8 77.1)">4</text>
<text x="25.8" y="73" transform="rotate(-90 25.8 73)">RS</text>
<text x="26.9" y="77.1" transform="rotate(-90 26.9 77.1)">5</text>
<text x="27.9" y="73" transform="rotate(-90 27.9 73)">RW</text>
<text x="29" y="77.1" transform="rotate(-90 29 77.1)">6</text>
<text x="30" y="73" transform="rotate(-90 30 73)">E</text>
<text x="33.2" y="77.1" transform="rotate(-90 33.2 77.1)">7</text>
<text x="34.2" y="73" transform="rotate(-90 34.2 73)">D0</text>
<text x="35.3" y="77.1" transform="rotate(-90 35.3 77.1)">8</text>
<text x="36.3" y="73" transform="rotate(-90 36.3 73)">D1</text>
<text x="37.4" y="77.1" transform="rotate(-90 37.4 77.1)">9</text>
<text x="38.4" y="73" transform="rotate(-90 38.4 73)">D2</text>
<text x="40.5" y="73" transform="rotate(-90 40.5 73)">D3</text>
<text x="41.6" y="77.9" transform="rotate(-90 41.6 77.9)">11</text>
<text x="42.6" y="73" transform="rotate(-90 42.6 73)">D4</text>
<text x="44.7" y="73" transform="rotate(-90 44.7 73)">D5</text>
<text x="46.8" y="73" transform="rotate(-90 46.8 73)">D6</text>
<text x="48.9" y="73" transform="rotate(-90 48.9 73)">D7</text>
<text x="138.3" y="73.7">MIDI OUT</text>
<text x="39.5" y="78" transform="rotate(-90 39.5 78)">10</text>
<text x="43.7" y="78" transform="rotate(-90 43.7 78)">12</text>
<text x="45.8" y="78" transform="rotate(-90 45.8 78)">13</text>
<text x="47.9" y="78" transform="rotate(-90 47.9 78)">14</text>
<text x="109.1" y="82.8">220R</text>
<text x="4.1" y="87.2">10K</text>
<text x="116.6" y="88.3">0</text>
<text x="120.7" y="89.3">PD0/RXD</text>
<text x="167.9" y="89.4">A5</text>
<text x="116.6" y="90.4">1</text>
<text x="116.6" y="92.5">2</text>
<text x="116.6" y="94.6">3</text>
<text x="120.7" y="91.4">PD1/TXD</text>
<text x="120.7" y="93.5">PD2/INT0</text>
<text x="120.7" y="95.6">PD3/INT1</text>
<text x="152.2" y="92.4">PC4/ADC4/SDA</text>
<text x="152.4" y="90.3">PC5/ADC5/SCL</text>
<text x="156.2" y="94.5">PC3/ADC3</text>
<text x="167.9" y="93.6">A3</text>
<text x="167.9" y="95.7">A2</text>
<text x="167.9" y="91.5">A4</text>
<text x="201.4" y="91.4">VCC</text>
<text x="116.6" y="96.7">4</text>
<text x="116.6" y="98.8">5</text>
<text x="116.6" y="100.9">6</text>
<text x="120.7" y="97.7">PD4/T0/XCK</text>
<text x="120.7" y="99.8">PD5/T1</text>
<text x="120.7" y="101.9">PD6/AIN0</text>
<text x="156.2" y="96.6">PC2/ADC2</text>
<text x="156.2" y="98.7">PC1/ADC1</text>
<text x="156.2" y="100.8">PC0/ADC0</text>
<text x="167.9" y="97.8">A1</text>
<text x="167.9" y="99.9">A0</text>
<text x="116.6" y="103">7</text>
<text x="116.6" y="107.2">8</text>
<text x="120.7" y="104">PD7/AIN1</text>
<text x="115.6" y="111.4">10</text>
<text x="115.6" y="113.5">11</text>
<text x="116.6" y="109.3">9</text>
<text x="120.7" y="108.2">PB0/ICP1/CLKO</text>
<text x="120.7" y="110.3">PB1/OC1A</text>
<text x="120.7" y="112.4">PB2/SS/OC1B</text>
<text x="188.7" y="111.2">10k</text>
<text x="115.6" y="115.6">12</text>
<text x="115.6" y="117.7">13</text>
<text x="120.7" y="114.5">PB3/MOSI/OC2A</text>
<text x="120.7" y="116.6">PB4/MISO</text>
<text x="120.7" y="118.7">PB5/SCK</text>
<text x="158.9" y="115.5">RESET</text>
<text x="120.7" y="122.9">AREF</text>
<text x="188.7" y="125.9">10k</text>
<text x="119.5" y="139.7">ARDUINO UNO R3</text>
<text x="188.7" y="140.6">10k</text>
<text x="29" y="155.8" transform="rotate(-90 29 155.8)">6</text>
<text x="31.1" y="155.8" transform="rotate(-90 31.1 155.8)">9</text>
<text x="33.2" y="155.8" transform="rotate(-90 33.2 155.8)">10</text>
<text x="35.3" y="155.8" transform="rotate(-90 35.3 155.8)">4</text>
<text x="37.4" y="155.8" transform="rotate(-90 37.4 155.8)">2</text>
<text x="39.5" y="155.8" transform="rotate(-90 39.5 155.8)">5</text>
<text x="41.6" y="155.8" transform="rotate(-90 41.6 155.8)">1</text>
<text x="45.8" y="155.8" transform="rotate(-90 45.8 155.8)">11</text>
<text x="47.9" y="155.8" transform="rotate(-90 47.9 155.8)">15</text>
<text x="50" y="155.8" transform="rotate(-90 50 155.8)">14</text>
<text x="52.1" y="155.8" transform="rotate(-90 52.1 155.8)">12</text>
<text x="98.2" y="155.8" transform="rotate(-90 98.2 155.8)">6</text>
<text x="100.3" y="155.8" transform="rotate(-90 100.3 155.8)">9</text>
<text x="102.4" y="155.8" transform="rotate(-90 102.4 155.8)">10</text>
<text x="104.5" y="155.8" transform="rotate(-90 104.5 155.8)">4</text>
<text x="106.6" y="155.8" transform="rotate(-90 106.6 155.8)">2</text>
<text x="108.7" y="155.8" transform="rotate(-90 108.7 155.8)">5</text>
<text x="110.8" y="155.8" transform="rotate(-90 110.8 155.8)">1</text>
<text x="115" y="155.8" transform="rotate(-90 115 155.8)">11</text>
<text x="117.1" y="155.8" transform="rotate(-90 117.1 155.8)">15</text>
<text x="119.2" y="155.8" transform="rotate(-90 119.2 155.8)">14</text>
<text x="121.3" y="155.8" transform="rotate(-90 121.3 155.8)">12</text>
<text x="140.4" y="152.1">100R</text>
<text x="188.7" y="155.3">10k</text>
<text x="30" y="162" transform="rotate(-90 30 162)">INH</text>
<text x="32.1" y="160.1" transform="rotate(-90 32.1 160.1)">B</text>
<text x="34.2" y="160.1" transform="rotate(-90 34.2 160.1)">A</text>
<text x="36.3" y="161.1" transform="rotate(-90 36.3 161.1)">Y3</text>
<text x="38.4" y="161.1" transform="rotate(-90 38.4 161.1)">Y2</text>
<text x="40.5" y="161.1" transform="rotate(-90 40.5 161.1)">Y1</text>
<text x="42.6" y="161.1" transform="rotate(-90 42.6 161.1)">Y0</text>
<text x="46.8" y="161.1" transform="rotate(-90 46.8 161.1)">X3</text>
<text x="48.9" y="161.1" transform="rotate(-90 48.9 161.1)">X2</text>
<text x="51" y="161.1" transform="rotate(-90 51 161.1)">X1</text>
<text x="53.1" y="161.1" transform="rotate(-90 53.1 161.1)">X0</text>
<text x="99.2" y="162" transform="rotate(-90 99.2 162)">INH</text>
<text x="101.3" y="160.1" transform="rotate(-90 101.3 160.1)">B</text>
<text x="103.4" y="160.1" transform="rotate(-90 103.4 160.1)">A</text>
<text x="105.5" y="161.1" transform="rotate(-90 105.5 161.1)">Y3</text>
<text x="107.6" y="161.1" transform="rotate(-90 107.6 161.1)">Y2</text>
<text x="109.7" y="161.1" transform="rotate(-90 109.7 161.1)">Y1</text>
<text x="111.8" y="161.1" transform="rotate(-90 111.8 161.1)">Y0</text>
<text x="116" y="161.1" transform="rotate(-90 116 161.1)">X3</text>
<text x="118.1" y="161.1" transform="rotate(-90 118.1 161.1)">X2</text>
<text x="120.2" y="161.1" transform="rotate(-90 120.2 161.1)">X1</text>
<text x="122.3" y="161.1" transform="rotate(-90 122.3 161.1)">X0</text>
<text x="134.1" y="157.2">POWER</text>
<text x="161.4" y="160.7">SPEAKER</text>
<text x="125" y="162.5">4052</text>
<text x="125" y="164.6">VEE=VSS</text>
<text x="136" y="167.3" transform="rotate(-90 136 167.3)">1</text>
<text x="138.1" y="167.3" transform="rotate(-90 138.1 167.3)">2</text>
<text x="140.2" y="167.3" transform="rotate(-90 140.2 167.3)">3</text>
<text x="142.3" y="167.3" transform="rotate(-90 142.3 167.3)">4</text>
<text x="144.4" y="167.3" transform="rotate(-90 144.4 167.3)">5</text>
<text x="146.5" y="167.3" transform="rotate(-90 146.5 167.3)">6</text>
<text x="148.6" y="167.3" transform="rotate(-90 148.6 167.3)">7</text>
<text x="150.7" y="167.3" transform="rotate(-90 150.7 167.3)">8</text>
<text x="157.4" y="164.8">VCC</text>
<text x="47.9" y="173.6" transform="rotate(-90 47.9 173.6)">3</text>
<text x="48.9" y="169.5" transform="rotate(-90 48.9 169.5)">Y</text>
<text x="53.1" y="169.5" transform="rotate(-90 53.1 169.5)">X</text>
<text x="117.1" y="173.6" transform="rotate(-90 117.1 173.6)">3</text>
<text x="118.1" y="169.5" transform="rotate(-90 118.1 169.5)">Y</text>
<text x="122.3" y="169.5" transform="rotate(-90 122.3 169.5)">X</text>
<text x="30.6" y="179.2">VEE=VSS</text>
<text x="32.7" y="177.1">4052</text>
<text x="52.1" y="174.5" transform="rotate(-90 52.1 174.5)">13</text>
<text x="121.3" y="174.5" transform="rotate(-90 121.3 174.5)">13</text>
</g>
<text font-size="1.7" fill="#800000" x="159" y="73.4" transform="rotate(-180 159 73.4)">?</text>
<g font-size="1.7" fill="#fff">
<text x="131.3" y="88.1" transform="rotate(-180 131.3 88.1)">RX</text>
<text x="131.2" y="90.2" transform="rotate(-180 131.2 90.2)">TX</text>
</g>
<g font-size="1.2" fill="#fff">
<text x="142.3" y="97.3" transform="rotate(90 142.3 97.3)">ATMEGA328P-PU</text>
<text x="143.3" y="104.2" transform="rotate(90 143.3 104.2)">1121</text>
</g>
<g font-size="1.2" fill="#c00000">
<text x="194.2" y="105.1" transform="rotate(-180 194.2 105.1)">14%</text>
<text x="194.2" y="119.8" transform="rotate(-180 194.2 119.8)">82%</text>
<text x="194.2" y="134.5" transform="rotate(-180 194.2 134.5)">10%</text>
<text x="194.2" y="149.1" transform="rotate(-180 194.2 149.1)">60%</text>
</g>
</svg>
